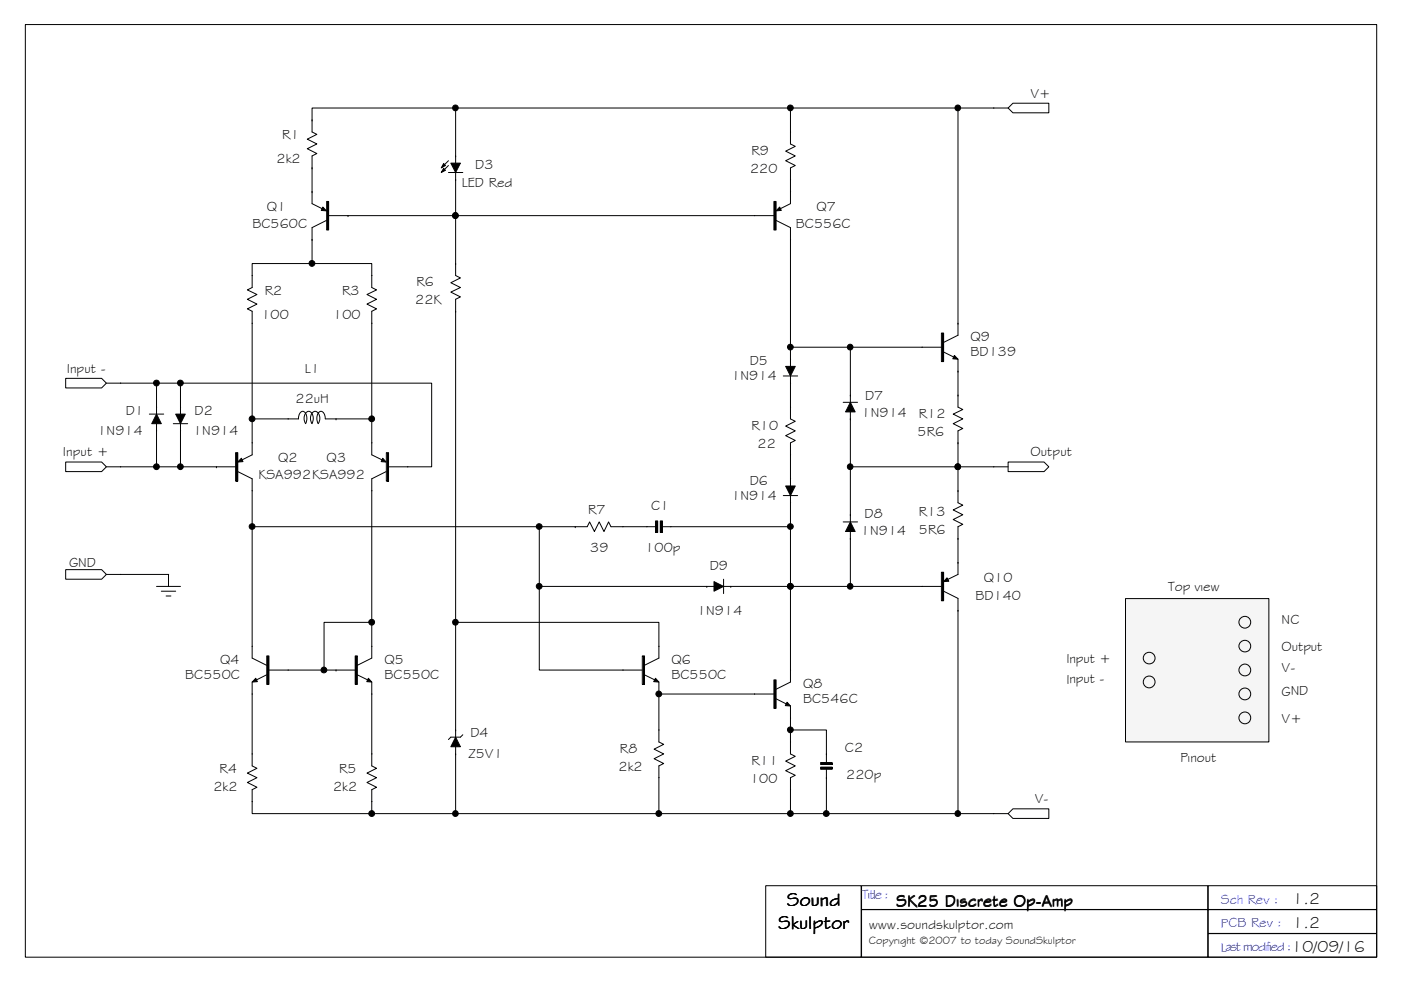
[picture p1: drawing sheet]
<svg xmlns="http://www.w3.org/2000/svg" width="297mm" height="210mm" viewBox="0 0 297 210" stroke-linecap="round" stroke-linejoin="round" font-family="sans-serif">
<g fill="none" stroke="#000" stroke-width=".21">
<path d="M5.4 5.2h286.5v197.7h-286.5zM167.6 22.9v5.1M167.6 38.1v2.5M203.1 22.9v45.6M213.7 22.9l1.1-1h7.6v2h-7.6zM213.7 22.9h-147.5v2.5M167.6 50.8v25.4M167.6 73.6h27.9M180.3 73.6v10.2M203.1 78.7v5.1M13.9 98h7.6l1.1 1-1.1 1h-7.6zM13.9 80.2h7.6l1.1 1-1.1 1.1h-7.6z"/>
<path d="M22.6 99h23.3M22.6 81.2h3M25.6 81.2h65.9v17.8h-5.1M167.6 81.2v5.1M167.6 96.4v5.1M180.3 99h33.4M180.3 88.8v20.3M203.1 93.9v10.2M213.7 98h7.7l1 1-1 1h-7.7zM78.8 104.1v32.9M122 111.7h-7.7v30.4h17.8M137.2 111.7h1.7"/>
<path d="M139 110.4h.4v2.5h-.4zM140 110.4h.5v2.5h-.5zM140.5 111.7h1.8M167.6 106.6v35.5M180.3 114.2v10.1M203.1 114.2v5.1M13.9 120.8h7.6l1.1 1-1.1 1h-7.6zM22.6 121.8h13.1M96.6 132h43.1v5M167.6 124.3h27.9M203.1 129.4v43.1M61.1 142.1h10.1"/>
<path d="M139.7 147.2h20.3M167.6 152.2v5.1M53.5 170v2.5h160.2M167.6 167.4v5.1M213.7 172.5l1.1-1h7.6v2h-7.6z"/>
<circle cx="167.6" cy="22.9" r=".61"/>
<circle cx="203.1" cy="22.9" r=".61"/>
<circle cx="167.6" cy="73.6" r=".61"/>
<circle cx="180.2" cy="73.6" r=".6"/>
<circle cx="180.2" cy="99" r=".6"/>
<circle cx="203.1" cy="99" r=".6"/>
<circle cx="96.5" cy="131.9" r=".61"/>
<circle cx="167.6" cy="124.3" r=".61"/>
<circle cx="180.2" cy="124.3" r=".6"/>
<circle cx="139.7" cy="147.1" r=".61"/>
<circle cx="167.6" cy="172.5" r=".61"/>
<circle cx="203.1" cy="172.5" r=".61"/>
</g>
<g fill="#000">
<circle cx="167.6" cy="22.9" r=".61"/>
<circle cx="203.1" cy="22.9" r=".61"/>
<circle cx="167.6" cy="73.6" r=".61"/>
<circle cx="180.2" cy="73.6" r=".6"/>
<circle cx="180.2" cy="99" r=".6"/>
<circle cx="203.1" cy="99" r=".6"/>
<circle cx="96.5" cy="131.9" r=".61"/>
<circle cx="167.6" cy="124.3" r=".61"/>
<circle cx="180.2" cy="124.3" r=".6"/>
<circle cx="139.7" cy="147.1" r=".61"/>
<circle cx="167.6" cy="172.5" r=".61"/>
<circle cx="203.1" cy="172.5" r=".61"/>
</g>
<path d="M139.2 110.5v2.4M140.2 110.5v2.4" fill="none" stroke="#000" stroke-width=".42"/>
<path d="M238.7 127h30.3v30.3h-30.3z" fill="#f5f5f5"/>
<g fill="none" stroke="#000" stroke-width=".21">
<path d="M66.2 25.4v2.6l1 .5-2.1 1 2.1 1-2.1 1 2.1 1.1-1 .5v10.1l2.1 1M66.2 35.6h.1M66.2 25.4h.1M94.1 35.7l.3 .4-.8 .5zM94.1 34.7l.3 .4-.8 .5zM95.1 36.6h3M95.1 35.1l-.8 .8M95.1 34.1l-.8 .8M95.6 34.6h2l-1 2zM96.6 36.6v21.8l1 .5-2 1 2 1.1-2 .9 2 1-1 .6v92.8M96.6 33.1h.1M96.6 38.1h.1"/>
<path d="M96.6 22.9v11.7M167.6 28v2.5l1 .5-2 1 2 1.1-2 1 2 1-1 .5v2.5M53.5 58.4v-2.5h25.3v2.5M53.5 58.4v2.6l-1.1 .5 2.1 .9-2.1 1.1 2.1 1-2.1 1 1.1 .5v30.4l-2.2 1.1M53.5 58.4h.1M66.2 40.6h.1M66.2 50.8h.1M68.4 43.9l.8 .8-1.1-.1zM69.2 46.7l-3 1.6v7.6M69.3 42.7h.4v6.1h-.4zM69.7 45.7h94.3M73.8 45.7h.1"/>
<path d="M78.8 58.4v2.6l1 .5-2 .9 2 1.1-2 1 2 1-1 .5v30.4l2.2 1.1M78.8 58.4h.1M96.6 55.9h.1M164.1 42.7h.4v6.1h-.4zM164.5 46.7l3.1 1.6v2.5M165.3 43.9l.3 .7-1.1 .1zM167.6 40.6v2.6l-2.1 1M53.5 68.5h.1M78.8 68.5h.1M96.6 66h.1M166.1 79.7h3M166.6 77.7h2l-1 2z"/>
<path d="M167.6 79.7v1.5M167.6 76.2v1.5M195.5 73.6h4.1M199.6 70.6h.5v6.1h-.5zM200.1 74.6l2.1 1.1M202.3 75.4l.8 .8-1.1-.1zM203.1 78.7h.1M203.1 68.5h.1M203.1 68.5v2.6l-3 1.5M203.1 76.2v2.5M31.7 87.8h3M33.2 87.8l1 2h-2z"/>
<path d="M33.2 81.2v6.6M33.2 89.8v9.2M33.2 91.4h.1M33.2 86.3h.1M36.7 89.8h3.1M37.3 87.8h2l-1 2zM38.3 81.2v6.6M38.3 89.8v9.2M38.3 91.4h.1M38.3 86.3h.1M45.9 99h.1M45.9 99h4"/>
<path d="M49.9 96h.5v6h-.5zM50.4 100l3.1 1.5v38l3 1.6M51.2 97.2l.3 .7-1.1 .1zM53.5 88.8h9.8v-.1a1.08 1.08 0 0 1 1.2-1.4 2.14 2.14 0 0 1 .3 2.5M53.5 93.9h.1M66.1 89.8a1.96 1.96 0 0 0-.3-2.5 1.13 1.13 0 0 0-1.3 1.4l.3 1.1M67.5 89.8a1.7 1.7 0 0 0-.7-2.6 1.71 1.71 0 0 0-.6 2.6M69 88.8v-.1a1.08 1.08 0 0 0-1.2-1.4 2.1 2.1 0 0 0-.3 2.5M69 88.8h9.8M71.2 88.8h.1M78.8 93.9h.1M81.1 97.2l.8 .8-1.1-.1z"/>
<path d="M81.9 100l-3.1 1.5 .1 2.6M81.9 96h.5v6h-.5zM82.4 99h4.1M167.6 86.3v2.5l1 .5-2 1 2 1.1-2 1 2 1-1 .5v2.5M178.8 85.3h3M180.3 85.3l1 2h-2zM180.3 88.8h.1M180.3 83.8h.1M180.3 83.8v1.5M180.3 87.3v1.5M203.1 83.8v2.5l1 .5-2 1 2 1-2 1 2 1-1 .6v2.5M203.1 93.9h.1"/>
<path d="M203.1 83.8h.1M53.5 111.7h60.8M53.5 104.1h.1M122 111.7h2.5l.5-1 1 2 1-2 1.1 2 .9-2 .5 1h7.7M122 111.7h.1M142.2 111.7h25.4M166.1 105.1h3M166.6 103h2l-1 2.1zM167.6 105.1v1.5M167.6 101.5v1.5M178.8 110.7h3M180.3 110.7l1 2h-2z"/>
<path d="M180.3 114.2h.1M180.3 109.1h.1M180.3 109.1v1.6M180.3 112.7v1.5M203.1 119.3h.1M203.1 104.1v2.5l1 .5-2 1 2 1-2 1.1 2 1-1 .5v2.5M203.1 114.2h.1M203.1 104.1h.1M203.1 119.3v2.5l-2.1 1.1M33.2 124.3h5.1M34.2 125.3h3.1M35.2 126.4h1"/>
<path d="M35.8 121.8l-.1 2.5M53.5 137h.1M56.6 139.1h.4v6h-.4zM75.3 139.1h.5v6h-.5zM78.8 132h-10.1v10.1M78.9 137l-.1 2.5-3 1.6M114.3 124.3h37.1M136.2 139.1h.4v6h-.4zM139.7 137h.1M139.7 137v2.5l-3.1 1.6M149.9 124.3h.1M151.4 123.3l2 1-2 1z"/>
<path d="M153.4 124.3h14.2M153.4 122.8v3.1M154.9 124.3h.1M195.5 124.3h4.1M199.6 121.3h.5v6.1h-.5zM200.1 125.3l3 1.6v2.5M200.8 122.5l.4 .7-1.1 .1zM203.1 129.4h.1M238.6 126.9h30.4v30.4h-30.4zM53.5 144.6v17.8l1 .5-2.1 1 2.1 1-2.1 1 2.1 1-1 .5v2.6M53.5 159.9h.1M53.5 147.2h.1"/>
<path d="M54.2 143.8l.4 .7-1.1 .1zM56.5 143.1l-2.1 1M57 142.1h4.1M71.2 142.1h.1M71.2 142.1h4.1M75.8 143.1l2.1 1M78.1 143.8l.7 .8-1-.1zM78.8 144.6v17.8l1 .5-2 1 2 1-2 1 2 1-1 .5v5.1M78.8 159.9h.1M78.8 147.2h.1M96.6 156.3l1 2h-2zM96.6 159.9h.1"/>
<path d="M96.6 154.8h.1M96.6 158.3v14.2M98.1 155.8l-.5 .5h-2l-.5 .5M132.1 142.1h4M136.6 143.1l2.2 1M139 143.8l.7 .8-1.1-.1zM139.7 144.6v12.7l1 .5-2 1 2 1.1-2 1 2 1-1 .5v10.1M139.7 147.2h.1M139.7 154.8h.1M160 147.2h4M164.1 144.1h.4v6.1h-.4zM164.5 148.2l2.2 1"/>
<path d="M166.9 148.9l.7 .8-1.1-.1zM167.6 154.8h7.6v5.1M167.6 149.7v2.5M167.6 157.3v2.6l1 .5-2 1 2 1-2 1 2 1-1 .5v2.5M167.6 142.1v2.5l-3.1 1.5M175.2 159.9h.1M175.2 159.9v1.7M53.5 170h.1M78.8 170h.1M139.7 164.9h.1M174 162.6h2.4v.5h-2.4zM174 161.7h2.4v.4h-2.4z"/>
<path d="M175.2 164.9h.1M175.2 163.2v9.3M162.3 187.8h20.3v15.1h-20.3zM182.7 187.8h73.4v5h-73.4zM182.7 192.9h73.4v10h-73.4zM256.2 187.8h35.7v5h-35.7zM256.2 198h35.7v4.9h-35.7zM256.2 192.9h35.7v5h-35.7z"/>
<circle cx="96.5" cy="22.9" r=".61"/>
<circle cx="66.1" cy="55.8" r=".61"/>
<circle cx="96.5" cy="45.7" r=".61"/>
<circle cx="33.2" cy="81.2" r=".61"/>
<circle cx="33.2" cy="99" r=".61"/>
<circle cx="38.2" cy="81.2" r=".61"/>
<circle cx="38.2" cy="98.9" r=".61"/>
<circle cx="53.5" cy="88.8" r=".61"/>
<circle cx="78.8" cy="88.8" r=".61"/>
<circle cx="53.4" cy="111.6" r=".61"/>
<circle cx="114.3" cy="111.6" r=".61"/>
<circle cx="167.6" cy="111.6" r=".61"/>
<circle cx="78.8" cy="131.9" r=".61"/>
<circle cx="114.3" cy="124.3" r=".61"/>
<circle cx="167.6" cy="124.3" r=".61"/>
<circle cx="243.6" cy="139.5" r="1.24"/>
<circle cx="263.9" cy="131.9" r="1.25"/>
<circle cx="263.9" cy="137" r="1.25"/>
<circle cx="68.7" cy="142.1" r=".62"/>
<circle cx="167.6" cy="154.7" r=".61"/>
<circle cx="243.6" cy="144.6" r="1.25"/>
<circle cx="263.9" cy="147.1" r="1.25"/>
<circle cx="263.9" cy="152.2" r="1.25"/>
<circle cx="263.9" cy="142.1" r="1.26"/>
<circle cx="78.8" cy="172.5" r=".61"/>
<circle cx="96.6" cy="172.5" r=".61"/>
<circle cx="139.7" cy="172.5" r=".61"/>
<circle cx="175.2" cy="172.5" r=".62"/>
</g>
<g fill="#000">
<path d="M94.1 35.7l.3 .4-.8 .5zM94.1 34.7l.3 .4-.8 .5zM95.6 34.6h2l-1 2zM68.4 43.9l.8 .8-1.1-.1zM165.3 43.9l.3 .7-1.1 .1zM166.6 77.7h2l-1 2zM202.3 75.4l.8 .8-1.1-.1zM33.2 87.8l1 2h-2zM37.3 87.8h2l-1 2zM51.2 97.2l.3 .7-1.1 .1zM81.1 97.2l.8 .8-1.1-.1zM180.3 85.3l1 2h-2z"/>
<path d="M166.6 103h2l-1 2.1zM180.3 110.7l1 2h-2zM151.4 123.3l2 1-2 1zM200.8 122.5l.4 .7-1.1 .1zM54.2 143.8l.4 .7-1.1 .1zM78.1 143.8l.7 .8-1-.1zM96.6 156.3l1 2h-2zM139 143.8l.7 .8-1.1-.1zM166.9 148.9l.7 .8-1.1-.1z"/>
<circle cx="96.5" cy="22.9" r=".61"/>
<circle cx="66.1" cy="55.8" r=".61"/>
<circle cx="96.5" cy="45.7" r=".61"/>
<circle cx="33.2" cy="81.2" r=".61"/>
<circle cx="33.2" cy="99" r=".61"/>
<circle cx="38.2" cy="81.2" r=".61"/>
<circle cx="38.2" cy="98.9" r=".61"/>
<circle cx="53.5" cy="88.8" r=".61"/>
<circle cx="78.8" cy="88.8" r=".61"/>
<circle cx="53.4" cy="111.6" r=".61"/>
<circle cx="114.3" cy="111.6" r=".61"/>
<circle cx="167.6" cy="111.6" r=".61"/>
<circle cx="78.8" cy="131.9" r=".61"/>
<circle cx="114.3" cy="124.3" r=".61"/>
<circle cx="167.6" cy="124.3" r=".61"/>
<circle cx="68.7" cy="142.1" r=".62"/>
<circle cx="167.6" cy="154.7" r=".61"/>
<circle cx="78.8" cy="172.5" r=".61"/>
<circle cx="96.6" cy="172.5" r=".61"/>
<circle cx="139.7" cy="172.5" r=".61"/>
<circle cx="175.2" cy="172.5" r=".62"/>
</g>
<path d="M164.3 42.8v6M199.9 70.7v6M50.2 96v6M82.2 96v6M56.8 139.1v6M75.6 139.1v6M136.4 139.1v6M199.9 121.4v6M164.3 144.2v6M174 162.9h2.4" fill="none" stroke="#000" stroke-width=".42"/>
<path d="M69.5 42.8v6M174 161.9h2.4" fill="none" stroke="#000" stroke-width=".38"/>
<g font-size="4.1">
<text x="165.1" y="196.9">Skulptor</text>
<text x="166.9" y="192">Sound</text>
</g>
<g font-size="3.5">
<text x="274.1" y="191.7">1.2</text>
<text x="190.1" y="192.2">SK25 Discrete Op-Amp</text>
<text x="274.1" y="196.7">1.2</text>
<text x="273.9" y="201.8">10/09/16</text>
</g>
<g font-size="2.9">
<text x="218.5" y="20.7">V+</text>
<text x="59.8" y="29.5">R1</text>
<text x="58.6" y="34.6">2k2</text>
<text x="100.8" y="35.9">D3</text>
<text x="159.3" y="32.8">R9</text>
<text x="97.9" y="39.7">LED Red</text>
<text x="159" y="36.6">220</text>
<text x="56.6" y="44.8">Q1</text>
<text x="173.1" y="44.8">Q7</text>
<text x="53.5" y="48.3">BC560C</text>
<text x="168.7" y="48.3">BC556C</text>
<text x="56.2" y="62.5">R2</text>
<text x="72.5" y="62.5">R3</text>
<text x="88.1" y="64.5">22K</text>
<text x="88.3" y="60.7">R6</text>
<text x="55.4" y="67.6">100</text>
<text x="70.7" y="67.6">100</text>
<text x="159" y="77.5">D5</text>
<text x="205.8" y="75.5">BD139</text>
<text x="205.8" y="72.4">Q9</text>
<text x="14.1" y="79">Input -</text>
<text x="64.6" y="79">L1</text>
<text x="155.1" y="80.6">1N914</text>
<text x="26.7" y="87.9">D1</text>
<text x="41.3" y="87.9">D2</text>
<text x="62.7" y="85.3">22uH</text>
<text x="182.7" y="88.5">1N914</text>
<text x="183.4" y="84.7">D7</text>
<text x="194.8" y="88.6">R12</text>
<text x="20.7" y="92.3">1N914</text>
<text x="40.9" y="92.3">1N914</text>
<text x="159.3" y="91.1">R10</text>
<text x="160.6" y="95">22</text>
<text x="194.6" y="92.4">5R6</text>
<text x="13.3" y="96.8">Input +</text>
<text x="54.8" y="101.6">KSA992KSA992</text>
<text x="59" y="98">Q2</text>
<text x="69.3" y="98">Q3</text>
<text x="218.5" y="96.8">Output</text>
<text x="155.1" y="105.9">1N914</text>
<text x="159" y="102.8">D6</text>
<text x="124.7" y="108.9">R7</text>
<text x="138" y="108.2">C1</text>
<text x="182.5" y="113.5">1N914</text>
<text x="183.3" y="109.7">D8</text>
<text x="194.8" y="109.4">R13</text>
<text x="194.8" y="113.2">5R6</text>
<text x="125.1" y="117.1">39</text>
<text x="136.8" y="117.1">100p</text>
<text x="14.6" y="120.2">GND</text>
<text x="150.5" y="120.9">D9</text>
<text x="208.6" y="123.4">Q10</text>
<text x="247.7" y="125.3">Top view</text>
<text x="147.8" y="130.3">1N914</text>
<text x="206.8" y="127.2">BD140</text>
<text x="271.7" y="132.2">NC</text>
<text x="271.7" y="138">Output</text>
<text x="39.3" y="143.9">BC550C</text>
<text x="46.7" y="140.8">Q4</text>
<text x="81.5" y="143.9">BC550C</text>
<text x="81.5" y="140.8">Q5</text>
<text x="142.4" y="143.9">BC550C</text>
<text x="142.4" y="140.8">Q6</text>
<text x="226.1" y="140.5">Input +</text>
<text x="271.7" y="142.4">V-</text>
<text x="170.3" y="149">BC546C</text>
<text x="170.3" y="145.9">Q8</text>
<text x="226.1" y="144.9">Input -</text>
<text x="271.7" y="147.5">GND</text>
<text x="271.7" y="153.2">V+</text>
<text x="99.3" y="160.8">Z5V1</text>
<text x="99.7" y="156.3">D4</text>
<text x="131.4" y="159.6">R8</text>
<text x="179.2" y="159.5">C2</text>
<text x="250.3" y="161.5">Pinout</text>
<text x="45.3" y="167.8">2k2</text>
<text x="46.6" y="164">R4</text>
<text x="70.6" y="167.8">2k2</text>
<text x="71.9" y="164">R5</text>
<text x="131.1" y="163.4">2k2</text>
<text x="159" y="165.9">100</text>
<text x="159.3" y="162.1">R11</text>
<text x="179.4" y="165.2">220p</text>
<text x="219.4" y="170.3">V-</text>
<text x="184.2" y="196.9">www.soundskulptor.com</text>
</g>
<g font-size="2.9" fill="#00f">
<text x="182.7" y="190.6">Title :</text>
<text x="258.9" y="191.6">Sch Rev :</text>
<text x="258.9" y="196.7">PCB Rev :</text>
<text x="258.8" y="201.8">Last modified :</text>
</g>
<text font-size="2.3" x="184.2" y="200.2">Copyright ©2007 to today SoundSkulptor</text>
</svg>
